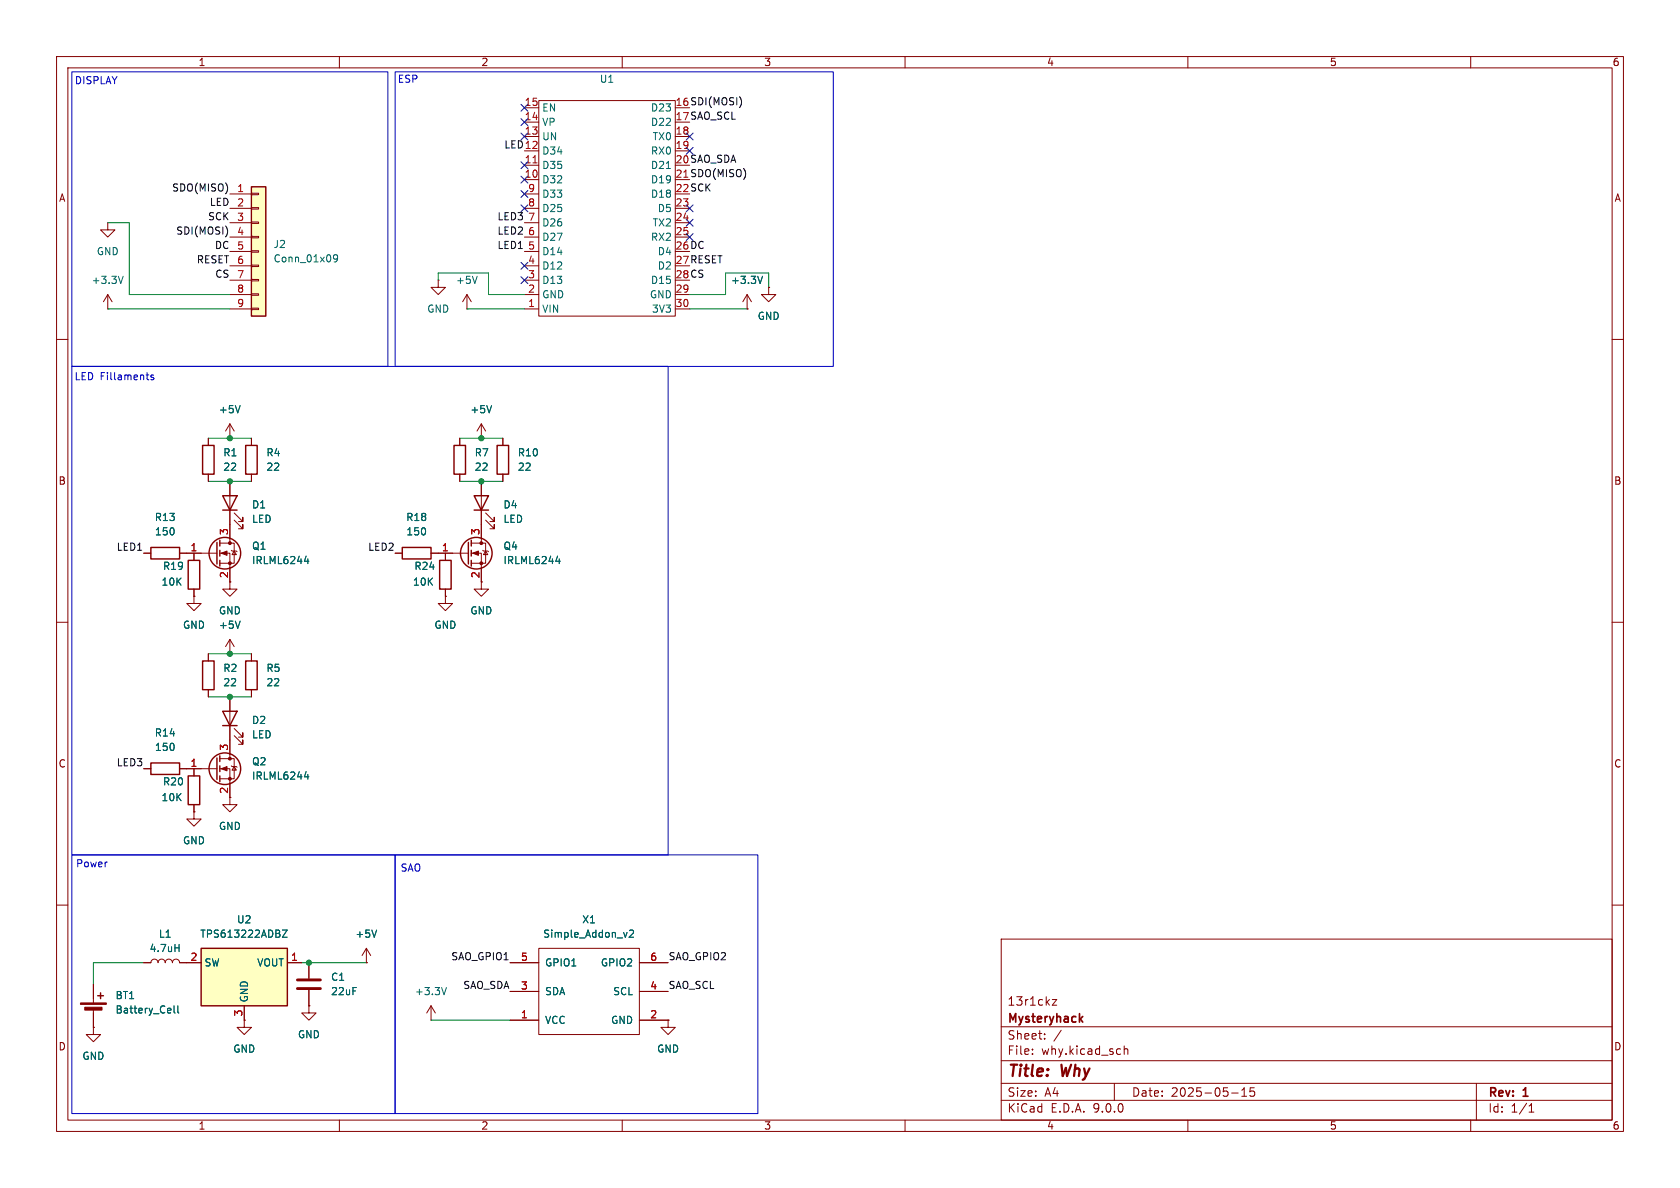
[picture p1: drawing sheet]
<svg xmlns="http://www.w3.org/2000/svg" width="297mm" height="210mm" viewBox="0 0 297 210" stroke-linecap="round" stroke-linejoin="round" font-family="sans-serif">
<g fill="none" stroke="#840000" stroke-width=".18">
<path d="M10 10h277v190h-277zM12 12h273v186h-273zM60 10v2M110 10v2M160 10v2M210 10v2M260 10v2M10 60h2M36.8 77.5v1.2M81.3 77.5v1.2M285 60h2M34.3 97.8v1.3"/>
<path d="M36.8 83.8v1.3M69.8 97.8h1.3M76.2 97.8h6.6M78.7 97.8v1.3M81.3 83.8v1.3M83.3 96h2.6v3.6h-2.6M83.3 97.8h1.8v5.1M85.1 92.7v3.3M85.3 97.3l.2 .1h.7l.2 .1M85.9 97.4l.3 .6h-.7zM10 110h2M34.3 104.1v1.3"/>
<path d="M78.7 104.1v1.3M285 110h2M10 160h2M76.2 177.8l-.8 1.3M76.2 177.8l.8 1.3M76.2 177.8v2.5M177 166h108v32h-108zM186 176.7h.8l-.8 1h.8M285 160h2M60 198v2M76.2 180.3h.1M110 198v2"/>
<path d="M118.1 180.3v1.3h1.3l-1.3 1.3-1.3-1.3h1.3M118.1 180.3h.1M160 198v2M177 194.5h108M177 191.5h108M177 187.5h108M177 181.5h108M182.5 186.3v.1M182.5 185.5v.1M184.7 183.6v.1M184.7 182.8v.1M187.6 182.1l-1.3 2"/>
<path d="M197 191.5v3M198.7 184.9v1.5M198.7 185.5l.3-.1 .3 .1 .1 .9M210 198v2M217.7 193.2h1.2M219.5 193.8h.9M219.5 192.7l.5-.4v1.5M221.7 192.3h-.7v.7l.2-.1h.5l.1 .3-.1 .5-.2 .1-.5-.1M260 198v2M261 191.5v6.5M270.3 196.6h.9M270.3 195.5l.4-.4v1.5"/>
</g>
<path d="M191.4 179.7l-.6 .6M191 180.1l.4 .6" fill="none" stroke="#840000" stroke-width=".3"/>
<g fill="none" stroke="#840000" stroke-width=".25">
<path d="M35.8 78.7h2v5.1h-2zM80.3 78.7h2v5.1h-2zM33.3 99.1h2v5h-2zM71.1 96.8h5.1v2h-5.1zM77.7 99.1h2.1v5h-2.1zM82.8 95.9v3.8M83.3 95.5v1M83.3 97.3v1M83.3 99.1v1"/>
<circle cx="84.2" cy="97.8" r="2.79"/>
</g>
<path d="M98.3 99.2h.8M98.9 98.8v.8M78.9 174.6l-.4 1.2" fill="none" stroke="#006464" stroke-width=".18"/>
<g fill="#840000" stroke="#840000" stroke-width=".18">
<path d="M83.6 97.8l1-.4v.8z"/>
<circle cx="85.1" cy="96" r=".25"/>
<circle cx="85.1" cy="99.6" r=".25"/>
</g>
<path d="M35.6 167.6h15.2v10.2h-15.2z" fill="#ffffc2"/>
<g fill="none" stroke="#840000" stroke-width=".25">
<path d="M87.9 78.7h2v5.1h-2zM26.7 96.8h5v2h-5zM38.4 95.9v3.8M38.9 95.5v1M38.9 97.3v1M38.9 99.1v1M83.8 87.6h2.6l-1.3 2.6zM83.8 90.2h2.6M35.8 116.8h2v5.1h-2zM43.4 116.8h2.1v5.1h-2.1zM26.7 134.9h5v2h-5zM33.3 137.2h2v5h-2z"/>
<path d="M38.4 134v3.8M38.9 133.6v1M38.9 135.4v1M38.9 137.2v1M39.4 125.7h2.5l-1.3 2.6zM39.4 128.3h2.5M17.3 176h1M17.8 175.5v1M35.6 167.6h15.2v10.2h-15.2z"/>
<circle cx="39.8" cy="97.8" r="2.79"/>
<circle cx="39.8" cy="135.9" r="2.79"/>
</g>
<g fill="none" stroke="#840000" stroke-width=".18">
<path d="M92.7 19.1h2.5M95.2 17.8h24.2v38.1h-24.2zM19 39.4v1.2h1.3l-1.3 1.3-1.2-1.3h1.2M19 39.4h.1M92.7 21.6h2.5M92.7 24.1h2.5M92.7 26.7h2.5M92.7 29.2h2.5M92.7 31.8h2.5M92.7 34.3h2.5M92.7 36.8h2.5M92.7 39.4h2.5"/>
<path d="M119.4 24.1h2.5M119.4 26.7h2.5M119.4 36.8h2.5M119.4 39.4h2.5M19 54.6h.1M19 52.1l-.7 1.2M19 52.1l.8 1.2M19 52.1v2.5M77.5 49.5v1.3h1.2l-1.2 1.3-1.3-1.3h1.3M77.5 49.5h.1M82.5 54.6h.1M82.5 52.1l-.7 1.2"/>
<path d="M82.5 52.1l.8 1.2M82.5 52.1v2.5M92.7 41.9h2.5M92.7 44.5h2.5M92.7 47h2.5M92.7 49.5h2.5M92.7 52.1h2.5M92.7 54.6h2.5M119.4 41.9h2.5M119.4 52.1h2.5M119.4 54.6h2.5M132.1 54.6h.1"/>
<path d="M132.1 52.1l-.8 1.2M132.1 52.1l.7 1.2M132.1 52.1v2.5M135.9 50.8v1.3h1.3l-1.3 1.2-1.3-1.2h1.3M135.9 50.8h.1M40.6 77.5h.1M40.6 74.9l-.7 1.3M40.6 74.9l.8 1.3M40.6 74.9v2.6M85.1 77.5h.1M85.1 74.9v2.6M85.1 74.9l-.8 1.3"/>
<path d="M85.1 74.9l.8 1.3M88.9 77.5v1.2M25.4 97.8h1.3M31.7 97.8h6.7M38.9 96h2.5v3.6h-2.5M38.9 97.8h1.7v6.3h1.3l-1.3 1.3-1.2-1.3h1.2M40.6 92.7v3.3M40.9 97.3l.1 .1h.8l.1 .1M41.4 97.4l.4 .6h-.8zM85.1 85.1v7.6M85.9 91.9l1.5 1.6v-.8v.8h-.8M85.9 90.7l1.5 1.5v-.8v.8h-.8"/>
<path d="M88.9 83.8v1.3M34.3 105.4v1.3h1.3l-1.3 1.3-1.3-1.3h1.3M34.3 105.4h.1M36.8 115.6v1.2M40.6 115.6h.1M40.6 113v2.6M40.6 113l-.7 1.3M40.6 113l.8 1.3M44.4 115.6v1.2M78.7 105.4v1.3h1.3l-1.3 1.3-1.2-1.3h1.2M78.7 105.4h.1M85.1 102.9v1.2h1.3l-1.3 1.3-1.3-1.3h1.3"/>
<path d="M25.4 135.9h1.3M31.7 135.9h6.7M34.3 135.9v1.3M36.8 121.9v1.3M38.9 135.9h1.7v6.3h1.3l-1.3 1.3-1.2-1.3h1.2M38.9 134.1h2.5v3.6h-2.5M40.6 123.2v10.9M40.9 135.4l.1 .1h.8l.1 .1M41.4 130l1.5 1.6v-.8v.8h-.7M41.4 128.8l1.5 1.5v-.8v.8h-.7M41.4 135.5l.4 .6h-.8zM44.4 121.9v1.3"/>
<path d="M34.3 143.5v1.3h1.3l-1.3 1.3-1.3-1.3h1.3M34.3 143.5h.1M34.3 142.2v1.3M16.5 174v3.3M16.5 178.3v3.3M25.4 170.2h1.3a.64 .64 0 0 1 .6-.7 .64 .64 0 0 1 .6 .7 .64 .64 0 0 1 .7-.7 .64 .64 0 0 1 .6 .7 .64 .64 0 0 1 .6-.7 .64 .64 0 0 1 .7 .7 .64 .64 0 0 1 .6-.7 .64 .64 0 0 1 .6 .7h3.9M43.2 177.8v2.5M50.8 170.2h2.5M54.6 177.8v1.3h1.3l-1.3 1.2-1.3-1.2h1.3M54.6 177.8h.1M54.6 170.2v2.8M54.6 175v2.8"/>
<path d="M64.8 170.2h.1M64.8 167.6l-.8 1.3M64.8 167.6l.7 1.3M64.8 167.6v2.6M90.2 170.2h5M90.2 175.3h5M95.2 167.6h17.8v15.3h-17.8zM113 170.2h5.1M113 175.3h5.1M16.5 181.6v1.3h1.3l-1.3 1.3-1.3-1.3h1.3M16.5 181.6h.1M43.2 180.3v1.3h1.2l-1.2 1.3-1.3-1.3h1.3"/>
<path d="M43.2 180.3h.1M90.2 180.3h5M113 180.3h5.1"/>
</g>
<g fill="none" stroke="#006464" stroke-width=".18">
<path d="M117.8 29.8h.7M21.8 48.8l-.5 1.3M84.4 48.8l-.5 1.3M134.8 48.8l-.4 1.3M42.5 71.7l-.5 1.3M86.9 71.7l-.4 1.3M53.8 99.2h.8M54.4 98.8v.8M42.5 109.8l-.5 1.3M53.8 137.3h.8M54.4 136.9v.8M30.8 177.8v1.1l.2 .2"/>
<path d="M30.9 167.6h.8M31.4 177.8v1.1l.2 .2M31.7 166.9v1.3M49.9 164.4h.9l-.9 1.3h.9M66.6 164.4l-.4 1.3M110.9 164.8l-.3 .9M111.3 164.5l.5-.1 .2 .4-.8 .9h.8"/>
</g>
<g fill="#840000" stroke="#840000" stroke-width=".18">
<path d="M39.1 97.8l1-.4v.8z"/>
<path d="M14.2 177.3h4.6v.2h-4.6z"/>
<path d="M15 178.1h3v.5h-3z"/>
<path d="M39.1 135.9l1-.4v.8z"/>
<circle cx="40.6" cy="96" r=".25"/>
<circle cx="40.6" cy="99.6" r=".25"/>
<circle cx="40.6" cy="134.1" r=".25"/>
<circle cx="40.6" cy="137.7" r=".25"/>
</g>
<path d="M94.2 28.8h.7" fill="none" stroke="#a90000" stroke-width=".18"/>
<path d="M52.6 173.2h4M52.6 174.8h4" fill="none" stroke="#840000" stroke-width=".51"/>
<path d="M44.4 33h2.6v22.9h-2.6z" fill="#ffffc2"/>
<path d="M44.4 33h2.6v22.9h-2.6zM43.4 78.7h2.1v5.1h-2.1zM39.4 87.6h2.5l-1.3 2.6zM39.4 90.2h2.5" fill="none" stroke="#840000" stroke-width=".25"/>
<g fill="none" stroke="#840000" stroke-width=".18">
<path d="M40.6 34.3h3.8M40.6 36.8h3.8M40.6 39.4h3.8M44.4 34.2h1.3v.2h-1.3zM44.4 36.7h1.3v.3h-1.3zM44.4 39.2h1.3v.3h-1.3zM40.6 41.9h3.8M40.6 44.5h3.8M40.6 47h3.8M40.6 49.5h3.8M40.6 52.1h3.8M40.6 54.6h3.8"/>
<path d="M44.4 41.8h1.3v.2h-1.3zM44.4 44.3h1.3v.3h-1.3zM44.4 46.9h1.3v.2h-1.3zM44.4 49.4h1.3v.3h-1.3zM44.4 51.9h1.3v.3h-1.3zM44.4 54.5h1.3v.2h-1.3zM132.1 54.6h.1M135.9 50.8h.1M36.8 77.5v1.2M40.6 77.5h.1M44.4 77.5v1.2M81.3 77.5v1.2"/>
<path d="M85.1 77.5h.1M88.9 77.5v1.2M25.4 97.8h1.3M31.7 97.8h3.9M34.3 97.8v1.3M36.8 83.8v1.3M40.6 85.1v10.2M41.4 91.9l1.5 1.6v-.8v.8h-.7M41.4 90.7l1.5 1.5v-.8v.8h-.7M44.4 83.8v1.3M69.8 97.8h1.3M76.2 97.8h3.8"/>
<path d="M78.7 97.8v1.3M81.3 83.8v1.3M85.1 85.1v2.5M85.1 90.2v5.1M88.9 83.8v1.3M34.3 105.4h.1M34.3 104.1v1.3M36.8 115.6v1.2M40.6 115.6h.1M40.6 100.3v2.6M44.4 115.6v1.2M78.7 105.4h.1"/>
<path d="M78.7 104.1v1.3M85.1 100.3v2.6M25.4 135.9h1.3M31.7 135.9h3.9M34.3 135.9v1.3M36.8 121.9v1.3M40.6 123.2v2.5M40.6 128.3v5.1M40.6 138.4v2.6M44.4 121.9v1.3M34.3 143.5h.1M34.3 142.2v1.3"/>
<path d="M16.5 174v2.5M16.5 179.1v2.5M25.4 170.2h1.3M31.7 170.2h3.9M43.2 177.8v2.5M50.8 170.2h2.5M54.6 177.8h.1M54.6 170.2v2.8M54.6 175v2.8M64.8 170.2h.1M90.2 170.2h5M90.2 175.3h5"/>
<path d="M113 170.2h5.1M113 175.3h5.1M16.5 181.6h.1M43.2 180.3h.1M90.2 180.3h5M113 180.3h5.1M118.1 180.3h.1"/>
</g>
<g fill="none" stroke="#006464" stroke-width=".18">
<path d="M59.7 45.6l-.3 .2h-.3l-.1-.2 .1-.5 .3-.1 .2 .2a.84 .84 0 0 1-.3 1.1h-.2M134.8 48.8l-.4 1.3M42.5 71.7l-.5 1.3M86.9 71.7l-.4 1.3M53.8 99.2h.8M54.4 98.8v.8M98.3 99.2h.8M98.9 98.8v.8M42.5 109.8l-.5 1.3M53.8 137.3h.8M54.4 136.9v.8M30.8 177.8v1.1l.2 .2"/>
<path d="M30.9 167.6h.8M31.4 177.8v1.1l.2 .2M31.7 166.9v1.3M49.9 164.4h.9l-.9 1.3h.9M66.6 164.4l-.4 1.3M110.9 164.8l-.3 .9M111.3 164.5l.5-.1 .2 .4-.8 .9h.8"/>
</g>
<path d="M131 17.6v.9M40.2 40.5v.8" fill="none" stroke="#0f0f0f" stroke-width=".18"/>
<g fill="none" stroke="#009600" stroke-width=".18">
<path d="M19 39.4h3.9v12.7h17.7M19 54.6h21.6M77.5 49.5v-1.2h8.9v3.8h6.3M82.5 54.6h10.2M121.9 54.6h10.2M135.9 50.8v-2.5h-7.6v3.8h-6.4M36.8 77.5h7.6M81.3 77.5h7.6M36.8 85.1h7.6M81.3 85.1h7.6M36.8 115.6h7.6M36.8 123.2h7.6"/>
<path d="M25.4 170.2h-8.9v3.8M53.3 170.2h11.5M76.2 180.3h14"/>
</g>
<g fill="none" stroke="#000084" stroke-width=".18">
<path d="M92.1 18.4l1.2 1.3M93.3 18.4l-1.2 1.3M92.1 36.2l1.2 1.2M92.1 28.6l1.2 1.2M92.1 21l1.2 1.2M92.1 23.5l1.2 1.2M92.1 31.1l1.2 1.3M92.1 33.7l1.2 1.2M93.3 36.2l-1.2 1.2M93.3 28.6l-1.2 1.2M93.3 21l-1.2 1.2M93.3 23.5l-1.2 1.2"/>
<path d="M93.3 31.1l-1.2 1.3M93.3 33.7l-1.2 1.2M121.3 23.5l1.2 1.2M121.3 26.1l1.2 1.2M121.3 38.8l1.2 1.2M121.3 36.2l1.2 1.2M122.5 23.5l-1.2 1.2M122.5 26.1l-1.2 1.2M122.5 38.8l-1.2 1.2M122.5 36.2l-1.2 1.2M92.1 48.9l1.2 1.2M92.1 46.4l1.2 1.2"/>
<path d="M93.3 48.9l-1.2 1.2M93.3 46.4l-1.2 1.2M121.3 41.3l1.2 1.2M122.5 41.3l-1.2 1.2"/>
</g>
<path d="M12.7 12.7h55.9v52.1h-55.9zM69.8 12.7h77.5v52.1h-77.5zM12.7 64.8h105.4v86.3h-105.4zM27.2 66.3h-.3l-.2 .2v.1l.5 .2v.3h-.5M12.7 151.1h57.1v45.8h-57.1zM69.8 151.1h64.2v45.8h-64.2z" fill="none" stroke="#0000c2" stroke-width=".18"/>
<g fill="#009600" stroke="#009600" stroke-width=".18">
<circle cx="85.1" cy="77.5" r=".46"/>
<circle cx="85.1" cy="85.1" r=".46"/>
<circle cx="40.6" cy="77.5" r=".46"/>
<circle cx="54.6" cy="170.2" r=".46"/>
<circle cx="40.6" cy="85.1" r=".46"/>
<circle cx="40.6" cy="115.6" r=".46"/>
<circle cx="40.6" cy="123.2" r=".46"/>
</g>
<g font-size="2.8" fill="#840000">
<text x="178" y="190.9">Title:</text>
<text x="187.7" y="190.9">Why</text>
</g>
<g font-size="2.1" fill="#840000">
<text x="178" y="178">13r1ckz</text>
<text x="178" y="184">Sheet:</text>
<text x="178" y="181.2">Mysteryhack</text>
<text x="178" y="186.7">File:</text>
<text x="184.1" y="186.7">why.kicad_sch</text>
<text x="178" y="196.9">KiCad</text>
<text x="178" y="194.1">Size:</text>
<text x="184.7" y="194.1">A4</text>
<text x="185.7" y="196.9">E.D.A.</text>
<text x="193.3" y="196.9">9.0.0</text>
<text x="200" y="194.1">Date:</text>
<text x="207" y="194.1">2025-05-15</text>
<text x="263" y="194.3">Rev:</text>
<text x="263" y="196.9">Id:</text>
<text x="267.1" y="196.9">1/1</text>
<text x="269.4" y="194.3">1</text>
</g>
<g font-size="1.8" fill="#840000">
<text x="35" y="11.9">1</text>
<text x="85" y="11.9">2</text>
<text x="135" y="11.9">3</text>
<text x="185" y="11.9">4</text>
<text x="235" y="11.9">5</text>
<text x="285" y="11.9">6</text>
<text x="10.3" y="35.9">A</text>
<text x="285.3" y="35.9">A</text>
<text x="10.3" y="85.9">B</text>
<text x="285.3" y="85.9">B</text>
<text x="40.4" y="102.3" transform="rotate(-90 40.4 102.3)">2</text>
<text x="84.8" y="102.3" transform="rotate(-90 84.8 102.3)">2</text>
<text x="10.3" y="135.9">C</text>
<text x="285.3" y="135.9">C</text>
<text x="40.4" y="140.4" transform="rotate(-90 40.4 140.4)">2</text>
<text x="10.3" y="185.9">D</text>
<text x="285.3" y="185.9">D</text>
<text x="35" y="199.9">1</text>
<text x="85" y="199.9">2</text>
<text x="135" y="199.9">3</text>
<text x="185" y="199.9">4</text>
<text x="235" y="199.9">5</text>
<text x="285" y="199.9">6</text>
</g>
<g font-size="1.8" fill="#0000c2">
<text x="13.1" y="15.1">DISPLAY</text>
<text x="70.2" y="14.8">ESP</text>
<text x="13.1" y="67.4">LED Fillaments</text>
<text x="13.3" y="153.5">Power</text>
<text x="70.7" y="154.3">SAO</text>
</g>
<g font-size="1.8" fill="#006464">
<text x="105.9" y="14.8">U1</text>
<text x="95.8" y="19.9">EN</text>
<text x="95.8" y="22.5">VP</text>
<text x="115" y="19.9">D23</text>
<text x="115" y="22.5">D22</text>
<text x="95.8" y="25">UN</text>
<text x="95.8" y="27.5">D34</text>
<text x="115" y="27.5">RX0</text>
<text x="115.3" y="25">TX0</text>
<text x="95.8" y="30.1">D35</text>
<text x="95.8" y="32.6">D32</text>
<text x="95.8" y="35.2">D33</text>
<text x="115" y="30.1">D21</text>
<text x="115" y="32.6">D19</text>
<text x="115" y="35.2">D18</text>
<text x="95.8" y="37.7">D25</text>
<text x="95.8" y="40.2">D26</text>
<text x="115.3" y="40.2">TX2</text>
<text x="116.2" y="37.7">D5</text>
<text x="17" y="45.3">GND</text>
<text x="48.3" y="44">J2</text>
<text x="48.3" y="46.6">Conn_01x09</text>
<text x="95.8" y="42.8">D27</text>
<text x="95.8" y="45.3">D14</text>
<text x="95.8" y="47.9">D12</text>
<text x="115" y="42.8">RX2</text>
<text x="116.2" y="45.3">D4</text>
<text x="116.2" y="47.9">D2</text>
<text x="16.1" y="50.4">+3.3V</text>
<text x="80.5" y="50.4">+5V</text>
<text x="95.8" y="50.4">D13</text>
<text x="95.8" y="52.9">GND</text>
<text x="114.8" y="52.9">GND</text>
<text x="115" y="50.4">D15</text>
<text x="129.1" y="50.4">+3.3V</text>
<text x="75.4" y="55.5">GND</text>
<text x="95.8" y="55.5">VIN</text>
<text x="115.2" y="55.5">3V3</text>
<text x="133.9" y="56.7">GND</text>
<text x="38.6" y="73.3">+5V</text>
<text x="83.1" y="73.3">+5V</text>
<text x="39.4" y="80.9">R1</text>
<text x="39.4" y="83.4">22</text>
<text x="47" y="80.9">R4</text>
<text x="47" y="83.4">22</text>
<text x="83.8" y="80.9">R7</text>
<text x="83.8" y="83.4">22</text>
<text x="91.4" y="80.9">R10</text>
<text x="91.4" y="83.4">22</text>
<text x="27.3" y="92.3">R13</text>
<text x="27.3" y="94.8">150</text>
<text x="44.5" y="90.1">D1</text>
<text x="44.5" y="92.6">LED</text>
<text x="71.7" y="92.3">R18</text>
<text x="71.7" y="94.8">150</text>
<text x="88.9" y="90.1">D4</text>
<text x="88.9" y="92.6">LED</text>
<text x="28.7" y="100.9">R19</text>
<text x="44.5" y="97.4">Q1</text>
<text x="44.5" y="99.9">IRLML6244</text>
<text x="73.2" y="100.9">R24</text>
<text x="88.9" y="97.4">Q4</text>
<text x="88.9" y="99.9">IRLML6244</text>
<text x="28.5" y="103.7">10K</text>
<text x="72.9" y="103.7">10K</text>
<text x="32.3" y="111.4">GND</text>
<text x="38.6" y="108.8">GND</text>
<text x="38.6" y="111.4">+5V</text>
<text x="76.7" y="111.4">GND</text>
<text x="83.1" y="108.8">GND</text>
<text x="39.4" y="119">R2</text>
<text x="47" y="119">R5</text>
<text x="39.4" y="121.5">22</text>
<text x="47" y="121.5">22</text>
<text x="27.3" y="130.4">R14</text>
<text x="44.5" y="128.2">D2</text>
<text x="44.5" y="130.7">LED</text>
<text x="27.3" y="132.9">150</text>
<text x="44.5" y="135.5">Q2</text>
<text x="28.5" y="141.8">10K</text>
<text x="28.7" y="139">R20</text>
<text x="44.5" y="138">IRLML6244</text>
<text x="32.3" y="149.5">GND</text>
<text x="38.6" y="146.9">GND</text>
<text x="28" y="166">L1</text>
<text x="35.3" y="166">TPS613222ADBZ</text>
<text x="41.8" y="163.4">U2</text>
<text x="62.7" y="166">+5V</text>
<text x="95.9" y="166">Simple_Addon_v2</text>
<text x="102.8" y="163.4">X1</text>
<text x="26.4" y="168.5">4.7uH</text>
<text x="36.1" y="171">SW</text>
<text x="45.4" y="171">VOUT</text>
<text x="58.4" y="173.6">C1</text>
<text x="96.3" y="171">GPIO1</text>
<text x="106.1" y="171">GPIO2</text>
<text x="20.3" y="176.8">BT1</text>
<text x="20.3" y="179.4">Battery_Cell</text>
<text x="44" y="177.3" transform="rotate(-90 44 177.3)">GND</text>
<text x="58.4" y="176.1">22uF</text>
<text x="73.3" y="176.1">+3.3V</text>
<text x="96.3" y="176.1">SDA</text>
<text x="108.3" y="176.1">SCL</text>
<text x="52.6" y="183.7">GND</text>
<text x="96.3" y="181.2">VCC</text>
<text x="107.9" y="181.2">GND</text>
<text x="14.5" y="187.6">GND</text>
<text x="41.1" y="186.3">GND</text>
<text x="116.1" y="186.3">GND</text>
</g>
<g font-size="1.8" fill="#a90000">
<text x="92.7" y="18.8">15</text>
<text x="92.7" y="21.3">14</text>
<text x="92.7" y="23.9">13</text>
<text x="119.3" y="23.9">18</text>
<text x="92.7" y="29">11</text>
<text x="119.3" y="26.4">19</text>
<text x="41.8" y="34">1</text>
<text x="92.7" y="31.5">10</text>
<text x="93.3" y="34">9</text>
<text x="41.8" y="36.6">2</text>
<text x="41.8" y="39.1">3</text>
<text x="41.8" y="41.7">4</text>
<text x="93.3" y="36.6">8</text>
<text x="93.3" y="39.1">7</text>
<text x="93.3" y="41.7">6</text>
<text x="119.3" y="36.6">23</text>
<text x="119.3" y="39.1">24</text>
<text x="119.3" y="41.7">25</text>
<text x="41.8" y="44.2">5</text>
<text x="41.8" y="46.7">6</text>
<text x="93.3" y="44.2">5</text>
<text x="93.3" y="46.7">4</text>
<text x="41.8" y="49.3">7</text>
<text x="41.8" y="51.8">8</text>
<text x="93.3" y="49.3">3</text>
<text x="93.3" y="51.8">2</text>
<text x="119.3" y="51.8">29</text>
<text x="41.8" y="54.4">9</text>
<text x="93.3" y="54.4">1</text>
<text x="119.3" y="54.4">30</text>
<text x="40.4" y="94.7" transform="rotate(-90 40.4 94.7)">3</text>
<text x="84.8" y="94.7" transform="rotate(-90 84.8 94.7)">3</text>
<text x="33.6" y="97.5">1</text>
<text x="78" y="97.5">1</text>
<text x="33.6" y="135.6">1</text>
<text x="40.4" y="132.8" transform="rotate(-90 40.4 132.8)">3</text>
<text x="33.6" y="169.9">2</text>
<text x="51.4" y="169.9">1</text>
<text x="92" y="169.9">5</text>
<text x="114.9" y="169.9">6</text>
<text x="42.9" y="179.8" transform="rotate(-90 42.9 179.8)">3</text>
<text x="92" y="175">3</text>
<text x="114.9" y="175">4</text>
<text x="92" y="180.1">1</text>
<text x="114.9" y="180.1">2</text>
</g>
<g font-size="1.8" fill="#0f0f0f">
<text x="119.3" y="18.8">16 SDI(MOSI)</text>
<text x="119.3" y="21.3">17 SAO_SCL</text>
<text x="89.1" y="26.3">LED12</text>
<text x="119.3" y="29">20 SAO_SDA</text>
<text x="30.3" y="33.9">SDO(MISO)</text>
<text x="119.3" y="31.5">21 SDO(MISO)</text>
<text x="119.3" y="34">22 SCK</text>
<text x="31.1" y="41.6">SDI(MOSI)</text>
<text x="36.7" y="39">SCK</text>
<text x="37" y="36.5">LED</text>
<text x="87.9" y="39">LED3</text>
<text x="87.9" y="41.6">LED2</text>
<text x="34.7" y="46.6">RESET</text>
<text x="37.9" y="44.1">DC</text>
<text x="87.9" y="44.1">LED1</text>
<text x="119.3" y="44.2">26 DC</text>
<text x="119.3" y="46.7">27 RESET</text>
<text x="38" y="49.2">CS</text>
<text x="119.3" y="49.3">28 CS</text>
<text x="20.5" y="97.4">LED1</text>
<text x="65" y="97.4">LED2</text>
<text x="20.5" y="135.5">LED3</text>
<text x="79.7" y="169.8">SAO_GPIO1</text>
<text x="118.1" y="169.8">SAO_GPIO2</text>
<text x="81.8" y="174.9">SAO_SDA</text>
<text x="118.1" y="174.9">SAO_SCL</text>
</g>
</svg>
